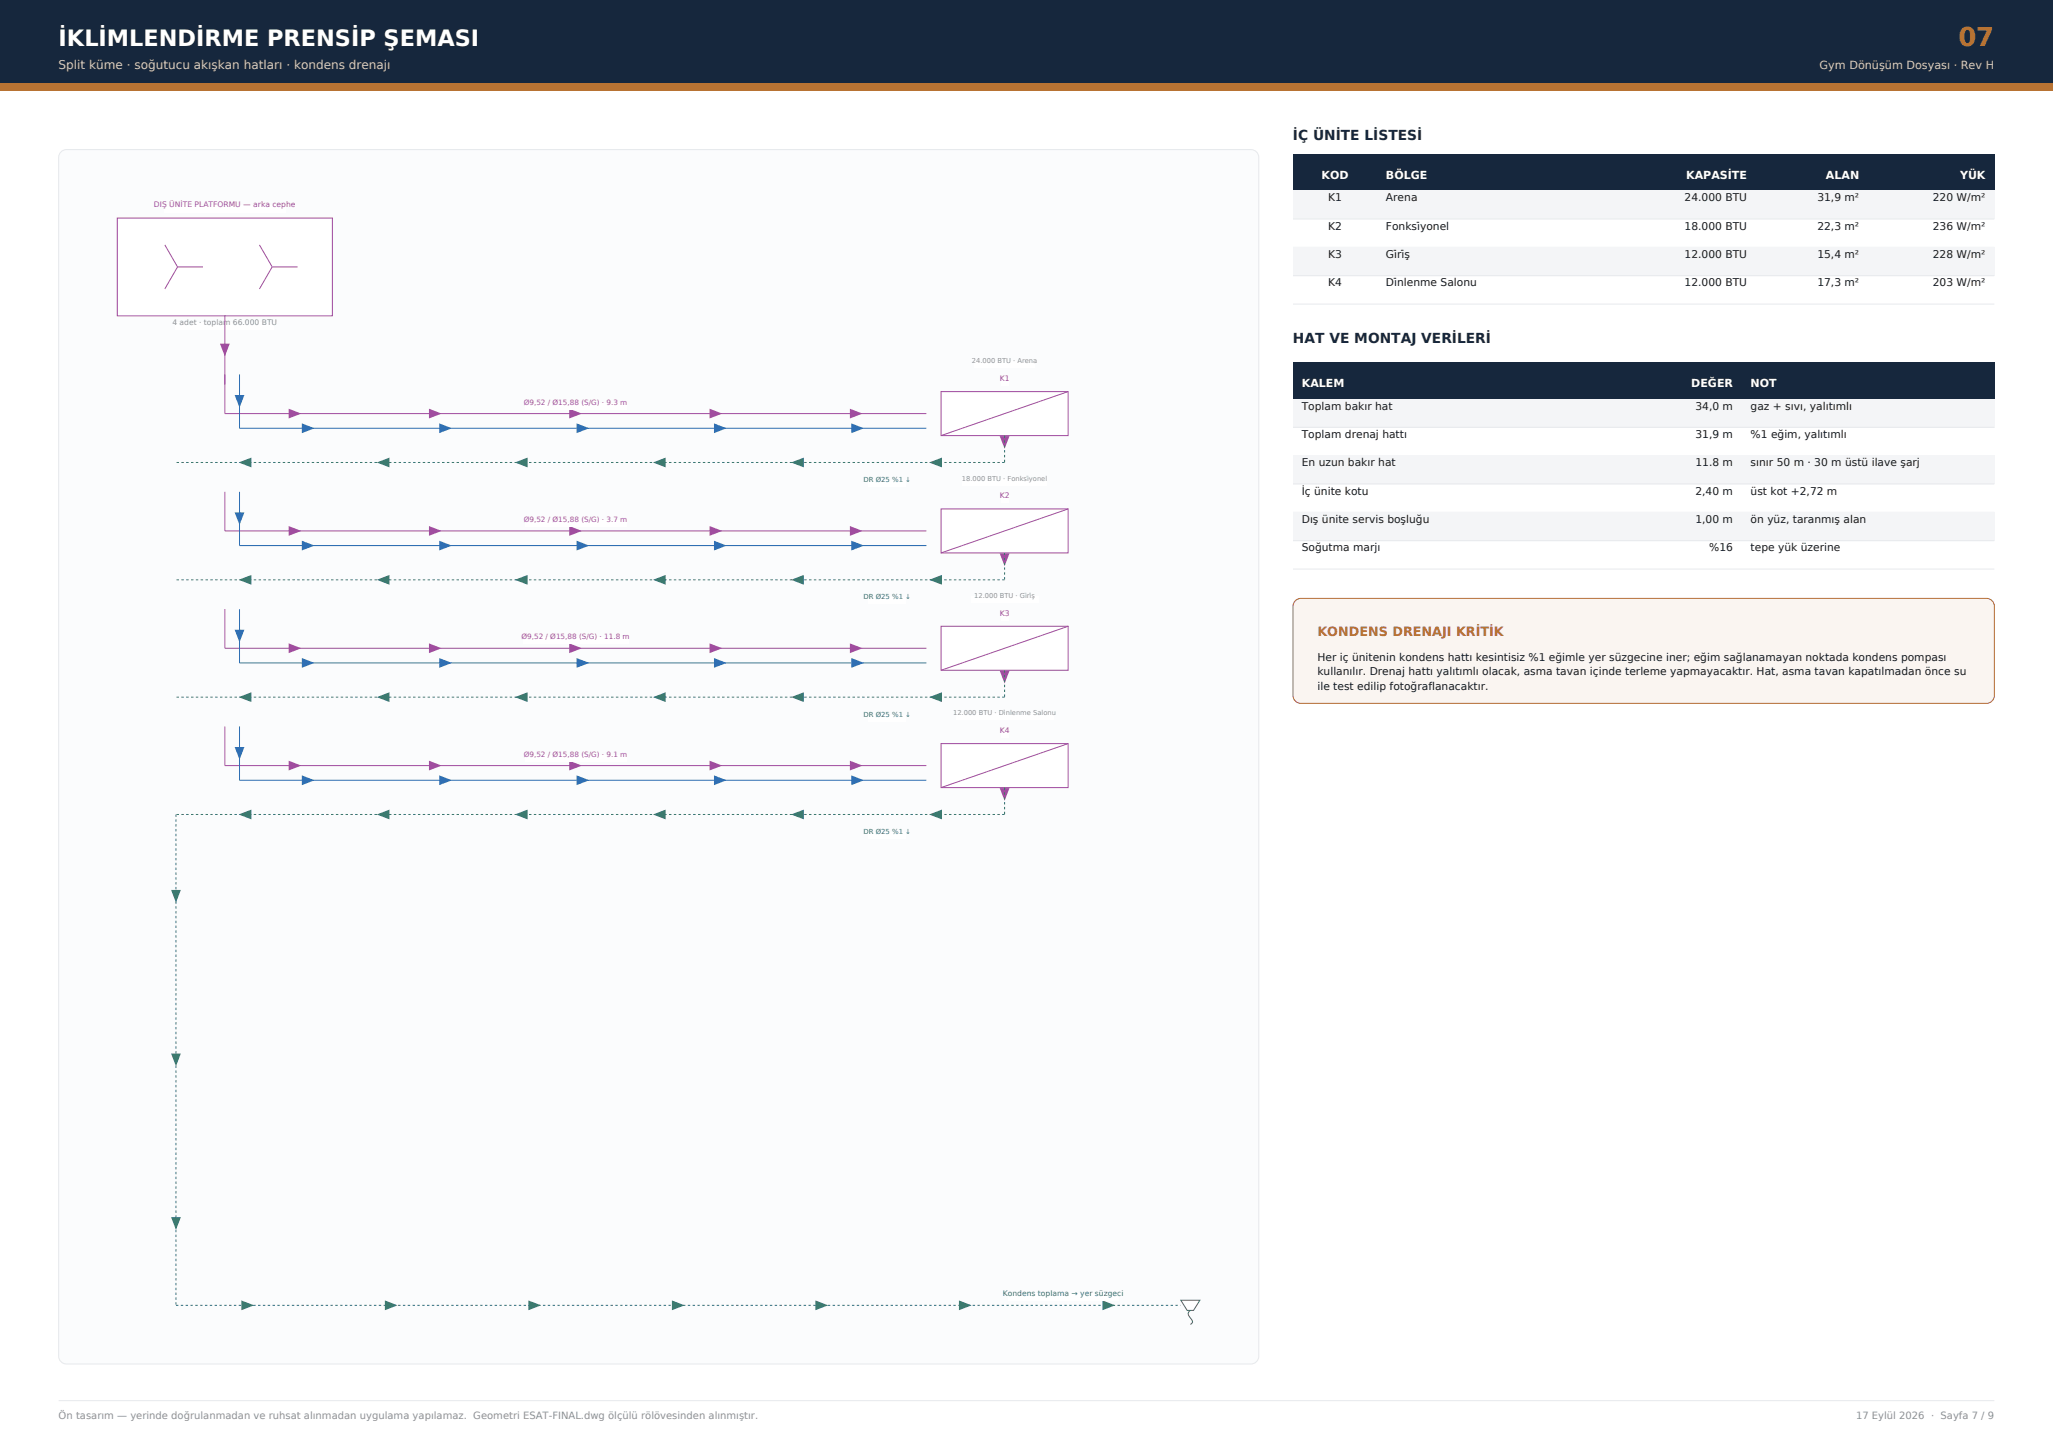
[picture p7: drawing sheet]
<svg xmlns="http://www.w3.org/2000/svg" width="420mm" height="297mm" viewBox="0 0 420 297" stroke-linecap="round" stroke-linejoin="round" font-family="sans-serif">
<path d="M0 0h420v17h-420z" fill-rule="evenodd" fill="#16273d"/>
<path d="M0 17h420v1.6h-420z" fill-rule="evenodd" fill="#b87333"/>
<path d="M12 286.5h396" fill="none" stroke="#e7e9ec" stroke-width=".2"/>
<path d="M12.5 31.1l.7-.4 .4-.1h242.3a1.6 1.6 0 0 1 1.6 1.6v245.2a1.6 1.6 0 0 1-1.6 1.6h-242.3a1.6 1.6 0 0 1-1.6-1.6v-245.2l.1-.4z" fill-rule="evenodd" fill="#fbfcfd" stroke="#e7e9ec" stroke-width=".21"/>
<path d="M24 44.6h44v20h-44z" fill-rule="evenodd" fill="#fff" stroke="#a04ba0" stroke-width=".2"/>
<path d="M33.7 50.1l2.6 4.5M36.3 54.6h5.2M36.3 54.6l-2.6 4.5M53.1 50.1l2.6 4.5M55.7 54.6h5.2M55.7 54.6l-2.6 4.5" fill="none" stroke="#a04ba0" stroke-width=".2"/>
<g fill="#fff">
<path d="M33.6 41.9h24.8v1.5h-24.8z" fill-rule="evenodd"/>
<path d="M35.9 66h20.2v1.5h-20.2z" fill-rule="evenodd"/>
</g>
<path d="M46 64.6v14" fill="none" stroke="#a04ba0" stroke-width=".2"/>
<path d="M45 70.3h2l-1 2.6z" fill="#a04ba0"/>
<path d="M46 76.6v8h143.5" fill="none" stroke="#a04ba0" stroke-width=".2"/>
<g fill="#a04ba0">
<path d="M59.1 83.6l2.6 1-2.6 1z"/>
<path d="M87.8 83.6l2.6 1-2.6 1z"/>
<path d="M116.5 83.6l2.6 1-2.6 1z"/>
<path d="M145.2 83.6l2.6 1-2.6 1z"/>
<path d="M173.9 83.6l2.6 1-2.6 1z"/>
</g>
<path d="M49 76.6v11h140.5" fill="none" stroke="#2f6fb3" stroke-width=".2"/>
<g fill="#2f6fb3">
<path d="M48 80.8h2l-1 2.6z"/>
<path d="M61.8 86.6l2.6 1-2.6 1z"/>
<path d="M89.9 86.6l2.6 1-2.6 1z"/>
<path d="M118 86.6l2.6 1-2.6 1z"/>
<path d="M146.1 86.6l2.6 1-2.6 1z"/>
<path d="M174.2 86.6l2.6 1-2.6 1z"/>
</g>
<path d="M192.5 80.1h26v9h-26z" fill-rule="evenodd" fill="#fff" stroke="#a04ba0" stroke-width=".2"/>
<path d="M218.5 80.1l-26 9" fill="none" stroke="#a04ba0" stroke-width=".2"/>
<path d="M204.5 89.2h2l-1 2.6z" fill="#a04ba0"/>
<g fill="#fff">
<path d="M204.7 77.4h1.6v1.5h-1.6z" fill-rule="evenodd"/>
<path d="M199.3 74h12.4v1.3h-12.4z" fill-rule="evenodd"/>
<path d="M107.4 82.4h20.7v1.4h-20.7z" fill-rule="evenodd"/>
</g>
<path d="M205.5 89.1v5.5M205.5 94.6h-169.5" fill="none" stroke="#3c7a6b" stroke-width=".2" stroke-dasharray=".5 .5" stroke-linecap="butt"/>
<g fill="#3c7a6b">
<path d="M190.1 94.6l2.6-1v2z"/>
<path d="M161.8 94.6l2.6-1v2z"/>
<path d="M133.6 94.6l2.6-1v2z"/>
<path d="M105.3 94.6l2.6-1v2z"/>
<path d="M77.1 94.6l2.6-1v2z"/>
<path d="M48.8 94.6l2.6-1v2z"/>
</g>
<path d="M177.6 98.3h7.8v1.3h-7.8z" fill-rule="evenodd" fill="#fff"/>
<path d="M46 100.6v8h143.5" fill="none" stroke="#a04ba0" stroke-width=".2"/>
<g fill="#a04ba0">
<path d="M59.1 107.6l2.6 1-2.6 1z"/>
<path d="M87.8 107.6l2.6 1-2.6 1z"/>
<path d="M116.5 107.6l2.6 1-2.6 1z"/>
<path d="M145.2 107.6l2.6 1-2.6 1z"/>
<path d="M173.9 107.6l2.6 1-2.6 1z"/>
</g>
<path d="M49 100.6v11h140.5" fill="none" stroke="#2f6fb3" stroke-width=".2"/>
<g fill="#2f6fb3">
<path d="M48 104.8h2l-1 2.6z"/>
<path d="M61.8 110.6l2.6 1-2.6 1z"/>
<path d="M89.9 110.6l2.6 1-2.6 1z"/>
<path d="M118 110.6l2.6 1-2.6 1z"/>
<path d="M146.1 110.6l2.6 1-2.6 1z"/>
<path d="M174.2 110.6l2.6 1-2.6 1z"/>
</g>
<path d="M192.5 104.1h26v9h-26z" fill-rule="evenodd" fill="#fff" stroke="#a04ba0" stroke-width=".2"/>
<path d="M218.5 104.1l-26 9" fill="none" stroke="#a04ba0" stroke-width=".2"/>
<path d="M204.5 113.2h2l-1 2.6z" fill="#a04ba0"/>
<g fill="#fff">
<path d="M204.7 101.4h1.6v1.5h-1.6z" fill-rule="evenodd"/>
<path d="M196.9 98h17.2v1.3h-17.2z" fill-rule="evenodd"/>
<path d="M107.4 106.4h20.7v1.4h-20.7z" fill-rule="evenodd"/>
</g>
<path d="M205.5 113.1v5.5M205.5 118.6h-169.5" fill="none" stroke="#3c7a6b" stroke-width=".2" stroke-dasharray=".5 .5" stroke-linecap="butt"/>
<g fill="#3c7a6b">
<path d="M190.1 118.6l2.6-1v2z"/>
<path d="M161.8 118.6l2.6-1v2z"/>
<path d="M133.6 118.6l2.6-1v2z"/>
<path d="M105.3 118.6l2.6-1v2z"/>
<path d="M77.1 118.6l2.6-1v2z"/>
<path d="M48.8 118.6l2.6-1v2z"/>
</g>
<path d="M177.6 122.3h7.8v1.3h-7.8z" fill-rule="evenodd" fill="#fff"/>
<path d="M46 124.6v8h143.5" fill="none" stroke="#a04ba0" stroke-width=".2"/>
<g fill="#a04ba0">
<path d="M59.1 131.6l2.6 1-2.6 1z"/>
<path d="M87.8 131.6l2.6 1-2.6 1z"/>
<path d="M116.5 131.6l2.6 1-2.6 1z"/>
<path d="M145.2 131.6l2.6 1-2.6 1z"/>
<path d="M173.9 131.6l2.6 1-2.6 1z"/>
</g>
<path d="M49 124.6v11h140.5" fill="none" stroke="#2f6fb3" stroke-width=".2"/>
<g fill="#2f6fb3">
<path d="M48 128.8h2l-1 2.6z"/>
<path d="M61.8 134.6l2.6 1-2.6 1z"/>
<path d="M89.9 134.6l2.6 1-2.6 1z"/>
<path d="M118 134.6l2.6 1-2.6 1z"/>
<path d="M146.1 134.6l2.6 1-2.6 1z"/>
<path d="M174.2 134.6l2.6 1-2.6 1z"/>
</g>
<path d="M192.5 128.1h26v9h-26z" fill-rule="evenodd" fill="#fff" stroke="#a04ba0" stroke-width=".2"/>
<path d="M218.5 128.1l-26 9" fill="none" stroke="#a04ba0" stroke-width=".2"/>
<path d="M204.5 137.2h2l-1 2.6z" fill="#a04ba0"/>
<g fill="#fff">
<path d="M204.7 125.4h1.6v1.5h-1.6z" fill-rule="evenodd"/>
<path d="M198.6 122h13.8v1.3h-13.8z" fill-rule="evenodd"/>
<path d="M107 130.4h21.5v1.4h-21.5z" fill-rule="evenodd"/>
</g>
<path d="M205.5 137.1v5.5M205.5 142.6h-169.5" fill="none" stroke="#3c7a6b" stroke-width=".2" stroke-dasharray=".5 .5" stroke-linecap="butt"/>
<g fill="#3c7a6b">
<path d="M190.1 142.6l2.6-1v2z"/>
<path d="M161.8 142.6l2.6-1v2z"/>
<path d="M133.6 142.6l2.6-1v2z"/>
<path d="M105.3 142.6l2.6-1v2z"/>
<path d="M77.1 142.6l2.6-1v2z"/>
<path d="M48.8 142.6l2.6-1v2z"/>
</g>
<path d="M177.6 146.3h7.8v1.3h-7.8z" fill-rule="evenodd" fill="#fff"/>
<path d="M46 148.6v8h143.5" fill="none" stroke="#a04ba0" stroke-width=".2"/>
<g fill="#a04ba0">
<path d="M59.1 155.6l2.6 1-2.6 1z"/>
<path d="M87.8 155.6l2.6 1-2.6 1z"/>
<path d="M116.5 155.6l2.6 1-2.6 1z"/>
<path d="M145.2 155.6l2.6 1-2.6 1z"/>
<path d="M173.9 155.6l2.6 1-2.6 1z"/>
</g>
<path d="M49 148.6v11h140.5" fill="none" stroke="#2f6fb3" stroke-width=".2"/>
<g fill="#2f6fb3">
<path d="M48 152.8h2l-1 2.6z"/>
<path d="M61.8 158.6l2.6 1-2.6 1z"/>
<path d="M89.9 158.6l2.6 1-2.6 1z"/>
<path d="M118 158.6l2.6 1-2.6 1z"/>
<path d="M146.1 158.6l2.6 1-2.6 1z"/>
<path d="M174.2 158.6l2.6 1-2.6 1z"/>
</g>
<path d="M192.5 152.1h26v9h-26z" fill-rule="evenodd" fill="#fff" stroke="#a04ba0" stroke-width=".2"/>
<path d="M218.5 152.1l-26 9" fill="none" stroke="#a04ba0" stroke-width=".2"/>
<path d="M204.5 161.2h2l-1 2.6z" fill="#a04ba0"/>
<g fill="#fff">
<path d="M204.7 149.4h1.6v1.5h-1.6z" fill-rule="evenodd"/>
<path d="M195.5 146h20v1.3h-20z" fill-rule="evenodd"/>
<path d="M107.4 154.4h20.7v1.4h-20.7z" fill-rule="evenodd"/>
</g>
<path d="M205.5 161.1v5.5M205.5 166.6h-169.5" fill="none" stroke="#3c7a6b" stroke-width=".2" stroke-dasharray=".5 .5" stroke-linecap="butt"/>
<g fill="#3c7a6b">
<path d="M190.1 166.6l2.6-1v2z"/>
<path d="M161.8 166.6l2.6-1v2z"/>
<path d="M133.6 166.6l2.6-1v2z"/>
<path d="M105.3 166.6l2.6-1v2z"/>
<path d="M77.1 166.6l2.6-1v2z"/>
<path d="M48.8 166.6l2.6-1v2z"/>
</g>
<path d="M177.6 170.3h7.8v1.3h-7.8z" fill-rule="evenodd" fill="#fff"/>
<path d="M36 166.6v100.4M36 267h205.5" fill="none" stroke="#3c7a6b" stroke-width=".2" stroke-dasharray=".5 .5" stroke-linecap="butt"/>
<g fill="#3c7a6b">
<path d="M35 182h2l-1 2.6z"/>
<path d="M35 215.5h2l-1 2.6z"/>
<path d="M35 249h2l-1 2.6z"/>
<path d="M49.4 266l2.6 1-2.6 1z"/>
<path d="M78.7 266l2.6 1-2.6 1z"/>
<path d="M108.1 266l2.6 1-2.6 1z"/>
<path d="M137.5 266l2.6 1-2.6 1z"/>
<path d="M166.8 266l2.6 1-2.6 1z"/>
<path d="M196.2 266l2.6 1-2.6 1z"/>
<path d="M225.5 266l2.6 1-2.6 1z"/>
</g>
<path d="M206.3 264.5h22.5v1.5h-22.5z" fill-rule="evenodd" fill="#fff"/>
<path d="M241.6 266h3.9l-1.3 2h-1.3z" fill-rule="evenodd" fill="#fff" stroke="#4b7a52" stroke-width=".2"/>
<path d="M243.5 268l-.4 .4a1.7 1.7 0 0 0 .7 1.5l.2 .4-.1 .3-.4 .3" fill="none" stroke="#4b7a52" stroke-width=".2"/>
<path d="M264.5 31.6h143.5v7.4h-143.5z" fill-rule="evenodd" fill="#16273d"/>
<path d="M264.5 39h143.5v5.8h-143.5z" fill-rule="evenodd" fill="#f4f5f7"/>
<path d="M264.5 44.8h143.5M264.5 50.6h143.5" fill="none" stroke="#e7e9ec" stroke-width=".2"/>
<path d="M264.5 50.6h143.5v5.8h-143.5z" fill-rule="evenodd" fill="#f4f5f7"/>
<path d="M264.5 56.4h143.5M264.5 62.2h143.5" fill="none" stroke="#e7e9ec" stroke-width=".2"/>
<path d="M264.5 74.2h143.5v7.4h-143.5z" fill-rule="evenodd" fill="#16273d"/>
<path d="M264.5 81.6h143.5v5.8h-143.5z" fill-rule="evenodd" fill="#f4f5f7"/>
<path d="M264.5 87.4h143.5M264.5 93.2h143.5" fill="none" stroke="#e7e9ec" stroke-width=".2"/>
<path d="M264.5 93.2h143.5v5.8h-143.5z" fill-rule="evenodd" fill="#f4f5f7"/>
<path d="M264.5 99h143.5M264.5 104.8h143.5" fill="none" stroke="#e7e9ec" stroke-width=".2"/>
<path d="M264.5 104.8h143.5v5.8h-143.5z" fill-rule="evenodd" fill="#f4f5f7"/>
<path d="M264.5 110.6h143.5M264.5 116.4h143.5" fill="none" stroke="#e7e9ec" stroke-width=".2"/>
<path d="M265 122.9l.7-.4 .4-.1h140.3a1.6 1.6 0 0 1 1.6 1.6v18.3a1.6 1.6 0 0 1-1.6 1.6h-140.3a1.6 1.6 0 0 1-1.6-1.6v-18.3l.1-.4z" fill-rule="evenodd" fill="#faf5f1" stroke="#b87333" stroke-width=".21"/>
<text font-size="5.3" fill="#b87333" x="400.6" y="9.4">07</text>
<text font-size="4.6" fill="#fff" x="12" y="9.4">İKLİMLENDİRME PRENSİP ŞEMASI</text>
<g font-size="2.8" fill="#16273d">
<text x="264.5" y="28.6">İÇ ÜNİTE LİSTESİ</text>
<text x="264.5" y="70.2">HAT VE MONTAJ VERİLERİ</text>
</g>
<text font-size="2.6" fill="#b87333" x="269.5" y="130">KONDENS DRENAJI KRİTİK</text>
<text font-size="2.5" fill="#e8cdae" x="12" y="14.2">Split küme · soğutucu akışkan hatları · kondens drenajı</text>
<text font-size="2.3" fill="#e8cdae" x="372.3" y="14.2">Gym Dönüşüm Dosyası · Rev H</text>
<g font-size="2.3" fill="#fff">
<text x="270.4" y="36.6">KOD</text>
<text x="283.5" y="36.6">BÖLGE</text>
<text x="345" y="36.6">KAPASİTE</text>
<text x="373.6" y="36.6">ALAN</text>
<text x="401" y="36.6">YÜK</text>
<text x="266.3" y="79.2">KALEM</text>
<text x="346" y="79.2">DEĞER</text>
<text x="358.1" y="79.2">NOT</text>
</g>
<g font-size="2.2" fill="#1c1c1c">
<text x="271.7" y="41.2">K1</text>
<text x="283.5" y="41.2">Arena</text>
<text x="344.6" y="41.2">24.000 BTU</text>
<text x="371.8" y="41.2">31,9 m²</text>
<text x="395.4" y="41.2">220 W/m²</text>
<text x="271.7" y="47">K2</text>
<text x="283.5" y="47">Fonksi̇yonel</text>
<text x="344.6" y="47">18.000 BTU</text>
<text x="371.8" y="47">22,3 m²</text>
<text x="395.4" y="47">236 W/m²</text>
<text x="271.7" y="52.8">K3</text>
<text x="283.5" y="52.8">Gi̇ri̇ş</text>
<text x="344.6" y="52.8">12.000 BTU</text>
<text x="371.8" y="52.8">15,4 m²</text>
<text x="395.4" y="52.8">228 W/m²</text>
<text x="271.7" y="58.6">K4</text>
<text x="283.5" y="58.6">Di̇nlenme Salonu</text>
<text x="344.6" y="58.6">12.000 BTU</text>
<text x="371.8" y="58.6">17,3 m²</text>
<text x="395.4" y="58.6">203 W/m²</text>
<text x="266.3" y="83.8">Toplam bakır hat</text>
<text x="346.9" y="83.8">34,0 m</text>
<text x="358.1" y="83.8">gaz + sıvı, yalıtımlı</text>
<text x="266.3" y="89.6">Toplam drenaj hattı</text>
<text x="346.9" y="89.6">31,9 m</text>
<text x="358.1" y="89.6">%1 eğim, yalıtımlı</text>
<text x="266.3" y="95.4">En uzun bakır hat</text>
<text x="346.9" y="95.4">11.8 m</text>
<text x="358.1" y="95.4">sınır 50 m · 30 m üstü ilave şarj</text>
<text x="266.3" y="101.2">İç ünite kotu</text>
<text x="346.9" y="101.2">2,40 m</text>
<text x="358.1" y="101.2">üst kot +2,72 m</text>
<text x="266.3" y="107">Dış ünite servis boşluğu</text>
<text x="346.9" y="107">1,00 m</text>
<text x="358.1" y="107">ön yüz, taranmış alan</text>
<text x="266.3" y="112.8">Soğutma marjı</text>
<text x="349.7" y="112.8">%16</text>
<text x="358.1" y="112.8">tepe yük üzerine</text>
<text x="269.5" y="135.1">Her iç ünitenin kondens hattı kesintisiz %1 eğimle yer süzgecine iner; eğim sağlanamayan noktada kondens pompası</text>
<text x="269.5" y="138.1">kullanılır. Drenaj hattı yalıtımlı olacak, asma tavan içinde terleme yapmayacaktır. Hat, asma tavan kapatılmadan önce su</text>
<text x="269.5" y="141.2">ile test edilip fotoğraflanacaktır.</text>
</g>
<g font-size="2" fill="#8a8f98">
<text x="12" y="290.2">Ön tasarım — yerinde doğrulanmadan ve ruhsat alınmadan uygulama yapılamaz. Geometri ESAT-FINAL.dwg ölçülü rölövesinden alınmıştır.</text>
<text x="379.7" y="290.2">17 Eylül 2026 · Sayfa 7 / 9</text>
</g>
<g font-size="1.6" fill="#a04ba0">
<text x="31.5" y="42.4">DIŞ ÜNİTE PLATFORMU — arka cephe</text>
<text x="204.5" y="77.9">K1</text>
<text x="204.5" y="101.9">K2</text>
<text x="204.5" y="125.9">K3</text>
<text x="204.5" y="149.9">K4</text>
</g>
<text font-size="1.6" fill="#8a939c" x="35.3" y="66.5">4 adet · toplam 66.000 BTU</text>
<text font-size="1.6" fill="#3c7a6b" x="205.2" y="265">Kondens toplama → yer süzgeci</text>
<g font-size="1.5" fill="#a04ba0">
<text x="107.2" y="82.8">Ø9,52 / Ø15,88 (S/G) · 9.3 m</text>
<text x="107.2" y="106.8">Ø9,52 / Ø15,88 (S/G) · 3.7 m</text>
<text x="106.7" y="130.8">Ø9,52 / Ø15,88 (S/G) · 11.8 m</text>
<text x="107.2" y="154.8">Ø9,52 / Ø15,88 (S/G) · 9.1 m</text>
</g>
<g font-size="1.4" fill="#8a939c">
<text x="198.8" y="74.3">24.000 BTU · Arena</text>
<text x="196.8" y="98.3">18.000 BTU · Fonksi̇yonel</text>
<text x="199.3" y="122.3">12.000 BTU · Gi̇ri̇ş</text>
<text x="195" y="146.3">12.000 BTU · Di̇nlenme Salonu</text>
</g>
<g font-size="1.4" fill="#3c7a6b">
<text x="176.7" y="98.6">DR Ø25 %1 ↓</text>
<text x="176.7" y="122.6">DR Ø25 %1 ↓</text>
<text x="176.7" y="146.6">DR Ø25 %1 ↓</text>
<text x="176.7" y="170.6">DR Ø25 %1 ↓</text>
</g>
</svg>
